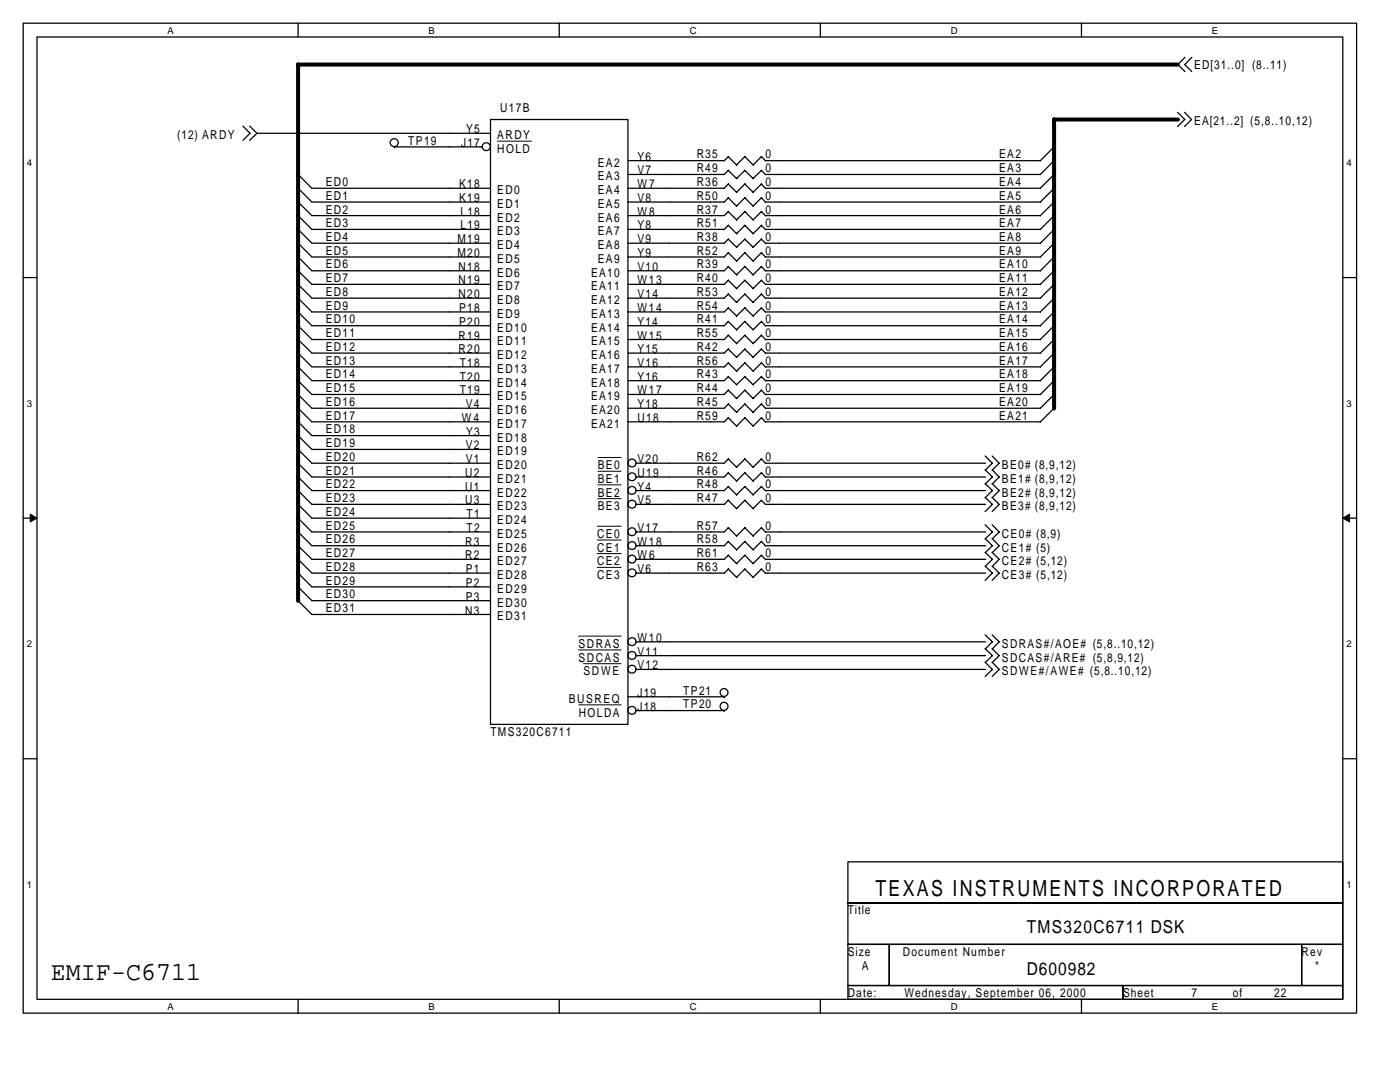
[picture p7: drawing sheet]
<svg xmlns="http://www.w3.org/2000/svg" width="279mm" height="216mm" viewBox="0 0 279 216" stroke-linecap="round" stroke-linejoin="round" font-family="sans-serif">
<path d="M4.6 4.6h266.1v197.6h-266.1zM7.4 7.4h260.6v192h-260.6z" fill="none" stroke="#000" stroke-width=".25"/>
<g fill="#fff">
<path d="M33.4 4.9h1.3v2.2h-1.3z"/>
<path d="M33.4 199.7h1.3v2.2h-1.3z"/>
</g>
<path d="M59.5 4.6v2.8M59.5 199.4v2.8" fill="none" stroke="#000" stroke-width=".25"/>
<g fill="#fff">
<path d="M85.5 4.9h1.3v2.2h-1.3z"/>
<path d="M85.5 199.7h1.3v2.2h-1.3z"/>
</g>
<path d="M111.6 4.6v2.8M111.6 199.4v2.8" fill="none" stroke="#000" stroke-width=".25"/>
<g fill="#fff">
<path d="M137.6 4.9h1.4v2.2h-1.4z"/>
<path d="M137.6 199.7h1.4v2.2h-1.4z"/>
</g>
<path d="M163.7 4.6v2.8M163.7 199.4v2.8" fill="none" stroke="#000" stroke-width=".25"/>
<g fill="#fff">
<path d="M189.8 4.9h1.3v2.2h-1.3z"/>
<path d="M189.8 199.7h1.3v2.2h-1.3z"/>
</g>
<path d="M215.8 4.6v2.8M215.8 199.4v2.8" fill="none" stroke="#000" stroke-width=".25"/>
<g fill="#fff">
<path d="M241.9 4.9h1.3v2.2h-1.3z"/>
<path d="M241.9 199.7h1.3v2.2h-1.3z"/>
<path d="M5.3 31.4h1.1v2.2h-1.1z"/>
<path d="M268.7 31.4h1.1v2.2h-1.1z"/>
<path d="M5.3 79.4h1.1v2.2h-1.1z"/>
<path d="M268.7 79.4h1.1v2.2h-1.1z"/>
</g>
<path d="M4.6 55.4h2.8M268 55.4h2.7" fill="none" stroke="#000" stroke-width=".25"/>
<g fill="#fff">
<path d="M5.3 127.4h1.1v2.2h-1.1z"/>
<path d="M268.7 127.4h1.1v2.2h-1.1z"/>
</g>
<path d="M4.6 103.4h2.8M268 103.4h2.7" fill="none" stroke="#000" stroke-width=".25"/>
<g fill="#000" stroke="#000" stroke-width=".2">
<path d="M6 102.6l1.4 .8-1.4 .8z" fill-rule="evenodd"/>
<path d="M268 103.4l1.3-.8v1.6z" fill-rule="evenodd"/>
</g>
<g fill="#fff">
<path d="M5.3 175.4h1.1v2.2h-1.1z"/>
<path d="M268.7 175.4h1.1v2.2h-1.1z"/>
</g>
<g fill="none" stroke="#000" stroke-width=".25">
<path d="M236.5 11.4l-1.5 1.5 1.5 1.4M237.8 11.4l-1.4 1.5 1.4 1.4M48.5 25.2l1.4 1.4-1.4 1.4M49.8 25.2l1.5 1.4M51.3 26.6l-1.5 1.4M51.3 26.6h46.6M59.5 34.8l2.7 2.8h35.7M59.5 37.5l2.7 2.8h35.7M78.7 29.3h.1M78.7 29.3h17.5M97.9 23.8h27.4v120.7h-27.4zM145.3 31.3l1.7 1.6"/>
<path d="M145.3 34l1.7 1.7M145.3 36.7l1.7 1.7M145.3 39.5l1.7 1.7M145.4 36.7l-.9 .9h-19.2M145.4 39.4l-.9 .9h-19.2M145.4 31.2l-.9 .9h-19.2M145.4 34l-.9 .8h-19.2M148.6 31.3l1.7 1.6M148.6 34l1.7 1.7M148.6 36.7l1.7 1.7M148.6 39.5l1.7 1.7M148.7 31.2l-1.7 1.7"/>
<path d="M148.7 34l-1.7 1.6M148.7 36.7l-1.7 1.7M148.7 39.4l-1.7 1.7M151.9 31.3l.9 .8h54.9M151.9 34l.9 .9M151.9 36.7l.9 .9M151.9 39.5l.9 .9M152 31.2l-1.7 1.7M152 34l-1.7 1.6M152 36.7l-1.7 1.7M152 39.4l-1.7 1.7M152.8 37.6h54.9"/>
<path d="M152.8 34.8h54.9M210.4 37.6l-2.8 2.8M210.4 32.1l-2.8 2.8M210.4 34.8l-2.8 2.8M210.4 29.3l-2.8 2.8M235 22.4l1.4 1.4-1.4 1.4M236.4 22.4l1.4 1.4-1.4 1.4M59.5 48.5l2.7 2.8h35.7M59.5 51.2l2.7 2.8h35.7M59.5 54l2.7 2.7h35.7M59.5 56.7l2.7 2.8h35.7M59.5 59.5l2.7 2.7h35.7"/>
<path d="M59.5 40.3l2.7 2.7h35.7M59.5 43l2.7 2.8h35.7M59.5 45.7l2.7 2.8h35.7M145.3 50.4l1.7 1.7M145.3 53.2l1.7 1.7M145.3 55.9l1.7 1.7M145.3 58.7l1.7 1.7M145.3 42.2l1.7 1.7M145.3 45l1.7 1.7M145.3 47.7l1.7 1.7M145.4 50.4l-.9 .9h-19.2M145.4 53.1l-.9 .9h-19.2"/>
<path d="M145.4 55.9l-.9 .8h-19.2M145.4 58.6l-.9 .9h-19.2M145.4 42.2l-.9 .8h-19.2M145.4 44.9l-.9 .9h-19.2M145.4 47.7l-.9 .8h-19.2M148.6 50.4l1.7 1.7M148.6 53.2l1.7 1.7M148.6 55.9l1.7 1.7M148.6 58.7l1.7 1.7M148.6 42.2l1.7 1.7M148.6 45l1.7 1.7M148.6 47.7l1.7 1.7"/>
<path d="M148.7 50.4l-1.7 1.7M148.7 53.1l-1.7 1.7M148.7 55.9l-1.7 1.7M148.7 58.6l-1.7 1.7M148.7 42.2l-1.7 1.7M148.7 44.9l-1.7 1.7M148.7 47.7l-1.7 1.6M151.9 50.4l.9 .9M151.9 53.2l.9 .9M151.9 55.9l.9 .9M151.9 58.7l.9 .8M151.9 47.7l.9 .8h54.9"/>
<path d="M151.9 42.2l.9 .9M151.9 45l.9 .8M152 50.4l-1.7 1.7M152 53.1l-1.7 1.7M152 55.9l-1.7 1.7M152 58.6l-1.7 1.7M152 42.2l-1.7 1.7M152 44.9l-1.7 1.7M152 47.7l-1.7 1.6M152.8 51.3h54.9M152.8 54h54.9M152.8 56.7h54.9"/>
<path d="M152.8 59.5h54.9M152.8 40.3h54.9M152.8 43h54.9M152.8 45.8h54.9M210.4 51.3l-2.8 2.8M210.4 40.3l-2.8 2.8M210.4 43l-2.8 2.8M210.4 45.8l-2.8 2.8M210.4 48.5l-2.8 2.8M210.4 54l-2.8 2.8M210.4 56.7l-2.8 2.8M210.4 59.5l-2.8 2.8"/>
<path d="M59.5 62.2l2.7 2.8h35.7M59.5 65l2.7 2.7h35.7M59.5 67.7l2.7 2.8h35.7M59.5 70.4l2.7 2.8h35.7M59.5 73.2l2.7 2.8h35.7M59.5 75.9l2.7 2.8h35.7M59.5 78.7l2.7 2.8h35.7M145.3 61.4l1.7 1.7M145.3 64.1l1.7 1.7M145.3 66.9l1.7 1.7M145.3 69.7l1.7 1.6M145.3 72.4l1.7 1.7"/>
<path d="M145.3 75.2l1.7 1.6M145.3 77.9l1.7 1.7M145.4 61.4l-.9 .8h-19.2M145.4 64.1l-.9 .9h-19.2M145.4 66.9l-.9 .8h-19.2M145.4 69.6l-.9 .9h-19.2M145.4 72.4l-.9 .8h-19.2M145.4 75.1l-.9 .9h-19.2M145.4 77.8l-.9 .9h-19.2M148.6 61.4l1.7 1.7M148.6 64.1l1.7 1.7M148.6 66.9l1.7 1.7"/>
<path d="M148.6 69.7l1.7 1.6M148.6 72.4l1.7 1.7M148.6 75.2l1.7 1.6M148.6 77.9l1.7 1.7M148.7 61.4l-1.7 1.6M148.7 64.1l-1.7 1.7M148.7 66.9l-1.7 1.7M148.7 69.6l-1.7 1.7M148.7 72.4l-1.7 1.7M148.7 75.1l-1.7 1.7M148.7 77.8l-1.7 1.7M151.9 61.4l.9 .9 54.9-.1"/>
<path d="M151.9 64.1l.9 .9M151.9 66.9l.9 .9M151.9 69.7l.9 .8M151.9 72.4l.9 .9M151.9 75.2l.9 .8M151.9 77.9l.9 .9 54.9-.1M152 61.4l-1.7 1.6M152 64.1l-1.7 1.7M152 66.9l-1.7 1.7M152 69.6l-1.7 1.7M152 72.4l-1.7 1.7M152 75.1l-1.7 1.7"/>
<path d="M152 77.8l-1.7 1.7M152.8 65h54.9M152.8 67.7h54.9M152.8 70.5h54.9M152.8 73.2h54.9M152.8 76h54.9M210.4 62.2l-2.8 2.8M210.4 65l-2.8 2.8M210.4 67.7l-2.8 2.8M210.4 70.5l-2.8 2.8M210.4 73.2l-2.8 2.8M210.4 76l-2.8 2.8"/>
<path d="M210.4 78.7l-2.8 2.8M59.5 81.4l2.7 2.8h35.7M59.5 95.1l2.7 2.8h35.7M59.5 97.8l2.7 2.8h35.7M59.5 89.6l2.7 2.8h35.7M59.5 84.1l2.7 2.8h35.7M59.5 86.9l2.7 2.8h35.7M59.5 92.4l2.7 2.8h35.7M145.3 80.6l1.7 1.7M145.3 83.4l1.7 1.7M145.3 97.1l1.7 1.7M145.3 99.8l1.7 1.7"/>
<path d="M145.3 91.6l1.7 1.7M145.3 94.3l1.7 1.7M145.4 80.6l-.9 .9h-19.2M145.4 83.3l-.9 .9h-19.2M145.4 97l-.9 .9h-17.5M145.4 99.8l-.9 .8h-17.5M145.4 91.5l-.9 .9h-17.5M145.4 94.3l-.9 .9h-17.5M148.6 80.6l1.7 1.7M148.6 83.4l1.7 1.7M148.6 97.1l1.7 1.7M148.6 99.8l1.7 1.7"/>
<path d="M148.6 91.6l1.7 1.7M148.6 94.3l1.7 1.7M148.7 80.6l-1.7 1.7M148.7 83.3l-1.7 1.7M148.7 97l-1.7 1.7M148.7 99.8l-1.7 1.7M148.7 91.5l-1.7 1.7M148.7 94.3l-1.7 1.7M151.9 80.6l.9 .9M151.9 83.4l.9 .8M151.9 97.1l.9 .8M151.9 99.8l.9 .9"/>
<path d="M151.9 91.6l.9 .9 43.9-.1M151.9 94.3l.9 .9M152 80.6l-1.7 1.7M152 83.3l-1.7 1.7M152 97l-1.7 1.7M152 99.8l-1.7 1.7M152 91.5l-1.7 1.7M152 94.3l-1.7 1.7M152.8 81.5h54.9M152.8 84.2h54.9M152.8 97.9h43.9M152.8 95.2h43.9"/>
<path d="M196.6 91l1.4 1.4-1.4 1.4M196.6 99.2l1.4 1.4-1.4 1.5M196.6 96.5l1.4 1.4-1.4 1.4M196.6 93.7l1.4 1.5-1.4 1.4M198 91l1.4 1.4-1.4 1.4M198 99.2l1.4 1.4-1.4 1.5M198 96.5l1.4 1.4-1.4 1.4M198 93.7l1.4 1.5-1.4 1.4M210.4 81.5l-2.8 2.7M59.5 103.3l2.7 2.8h35.7M59.5 106.1l2.7 2.8h35.7M59.5 100.6l2.7 2.8h35.7"/>
<path d="M59.5 108.9l2.7 2.7h35.7M59.5 111.6l2.7 2.8h35.7M59.5 114.3l2.7 2.8h35.7M59.5 117.1l2.7 2.8h35.7M59.5 119.8l2.7 2.8h35.7M145.3 105.3l1.7 1.7M145.3 108l1.7 1.7M145.3 110.8l1.7 1.7M145.3 113.6l1.7 1.6M145.4 105.3l-.9 .8h-17.5M145.4 108l-.9 .9h-17.5M145.4 110.8l-.9 .8h-17.5"/>
<path d="M145.4 113.5l-.9 .9h-17.5M148.6 105.3l1.7 1.7M148.6 108l1.7 1.7M148.6 110.8l1.7 1.7M148.6 113.6l1.7 1.6M148.7 105.3l-1.7 1.6M148.7 108l-1.7 1.7M148.7 110.8l-1.7 1.7M148.7 113.5l-1.7 1.7M151.9 105.3l.9 .9M151.9 108l.9 .9h43.9M151.9 110.8l.9 .8"/>
<path d="M151.9 113.6l.9 .8M152 105.3l-1.7 1.6M152 108l-1.7 1.7M152 110.8l-1.7 1.7M152 113.5l-1.7 1.7M152.8 100.6h43.9M152.8 106.1h43.9M152.8 111.6h43.9M152.8 114.4h43.9M196.6 104.7l1.4 1.4-1.4 1.4M196.6 107.5l1.4 1.4-1.4 1.4M196.6 110.2l1.4 1.4-1.4 1.4"/>
<path d="M196.6 113l1.4 1.4-1.4 1.4M198 104.7l1.4 1.4-1.4 1.4M198 107.5l1.4 1.4-1.4 1.4M198 110.2l1.4 1.4-1.4 1.4M198 113l1.4 1.4-1.4 1.4M125.3 139h19.3M127 128.1h69.7M127 130.8h69.7M127 133.6h69.7M144.5 139h.1M196.6 129.4l1.4 1.4-1.4 1.4M196.6 132.1l1.4 1.5-1.4 1.4"/>
<path d="M196.6 126.7l1.4 1.4-1.4 1.4M198 129.4l1.4 1.4-1.4 1.4M198 132.1l1.4 1.5-1.4 1.4M198 126.7l1.4 1.4-1.4 1.4M4.6 151.4h2.8M127 141.8h17.6M144.5 141.8h.1M268 151.4h2.7M169.2 172h98.8v8.2h-98.8zM169.2 188.4h8.3v8.3h-8.3zM169.2 196.7h54.9v2.7h-54.9zM169.2 180.2h98.8v8.2h-98.8z"/>
<path d="M177.5 188.4h82.3v8.3h-82.3zM224.1 196.7h43.9v2.7h-43.9zM259.8 188.4h8.2v8.3h-8.2z"/>
<circle cx="78.7" cy="28.5" r=".8"/>
<circle cx="97.1" cy="29.3" r=".8"/>
<circle cx="126.1" cy="95.1" r=".8"/>
<circle cx="126.1" cy="92.4" r=".8"/>
<circle cx="126.1" cy="97.9" r=".8"/>
<circle cx="126.1" cy="114.3" r=".8"/>
<circle cx="126.1" cy="100.6" r=".8"/>
<circle cx="126.1" cy="108.9" r=".8"/>
<circle cx="126.1" cy="111.6" r=".8"/>
<circle cx="126.1" cy="106.1" r=".8"/>
<circle cx="126.1" cy="130.8" r=".8"/>
<circle cx="126.1" cy="133.5" r=".8"/>
<circle cx="126.1" cy="128" r=".8"/>
<circle cx="144.5" cy="138.2" r=".78"/>
<circle cx="126.1" cy="141.8" r=".8"/>
<circle cx="144.5" cy="140.9" r=".79"/>
</g>
<g fill="none" stroke="#000" stroke-width=".2">
<path d="M99.2 28.2h6.9M119.3 91.3h4.7M119.3 94h4.7M119.3 96.7h4.7M119.3 99.5h4.7M119.2 105h4.8M119.2 107.8h4.8M119.2 110.5h4.8M119.2 113.2h4.8M115.5 126.9h8.5M115.5 129.7h8.5M116.4 132.4h7.6"/>
<path d="M115.5 140.6h8.5"/>
</g>
<path d="M235 12.9h-175.5v107M235.1 23.8h-24.7v57.7" fill="none" stroke="#000" stroke-width=".8"/>
<text font-size="5.2" x="10.1" y="195.5">EMIF-C6711</text>
<text font-size="4.4" x="174.7" y="178.8">TEXAS INSTRUMENTS INCORPORATED</text>
<g font-size="3.6">
<text x="204.9" y="186.3">TMS320C6711 DSK</text>
<text x="204.9" y="194.5">D600982</text>
</g>
<g font-size="2.5">
<text x="238.4" y="13.8">ED[31..0] (8..11)</text>
<text x="99.8" y="22.3">U17B</text>
<text x="35.4" y="27.8">(12) ARDY</text>
<text x="81.5" y="28.9">TP19</text>
<text x="92" y="29.3">J17</text>
<text x="93" y="26.6">Y5</text>
<text x="99.2" y="27.8">ARDY</text>
<text x="238.4" y="25">EA[21..2] (5,8..10,12)</text>
<text x="99.2" y="30.5">HOLD</text>
<text x="119.3" y="33.3">EA2</text>
<text x="127.2" y="32.1">Y6</text>
<text x="127.2" y="34.8">V7</text>
<text x="139" y="31.6">R35</text>
<text x="139" y="34.4">R49</text>
<text x="152.8" y="31.6">0</text>
<text x="152.8" y="34.4">0</text>
<text x="199.4" y="31.6">EA2</text>
<text x="199.4" y="34.4">EA3</text>
<text x="65" y="37.1">ED0</text>
<text x="65" y="39.9">ED1</text>
<text x="91.6" y="37.6">K18</text>
<text x="91.6" y="40.3">K19</text>
<text x="99.2" y="38.8">ED0</text>
<text x="99.2" y="41.5">ED1</text>
<text x="119.3" y="36">EA3</text>
<text x="119.3" y="38.8">EA4</text>
<text x="119.3" y="41.5">EA5</text>
<text x="127.2" y="37.6">W7</text>
<text x="127.2" y="40.3">V8</text>
<text x="139" y="37.1">R36</text>
<text x="139" y="39.9">R50</text>
<text x="152.8" y="37.1">0</text>
<text x="152.8" y="39.9">0</text>
<text x="199.4" y="37.1">EA4</text>
<text x="199.4" y="39.9">EA5</text>
<text x="65" y="42.6">ED2</text>
<text x="65" y="45.3">ED3</text>
<text x="91.9" y="43">L18</text>
<text x="91.9" y="45.8">L19</text>
<text x="99.2" y="44.2">ED2</text>
<text x="99.2" y="47">ED3</text>
<text x="119.3" y="44.2">EA6</text>
<text x="119.3" y="47">EA7</text>
<text x="127.2" y="43">W8</text>
<text x="127.2" y="45.8">Y8</text>
<text x="139" y="42.6">R37</text>
<text x="139" y="45.3">R51</text>
<text x="152.8" y="42.6">0</text>
<text x="152.8" y="45.3">0</text>
<text x="199.4" y="42.6">EA6</text>
<text x="199.4" y="45.3">EA7</text>
<text x="65" y="48.1">ED4</text>
<text x="65" y="50.8">ED5</text>
<text x="65" y="53.6">ED6</text>
<text x="91.3" y="48.5">M19</text>
<text x="91.3" y="51.3">M20</text>
<text x="99.2" y="49.7">ED4</text>
<text x="99.2" y="52.5">ED5</text>
<text x="119.3" y="49.7">EA8</text>
<text x="119.3" y="52.5">EA9</text>
<text x="127.2" y="48.5">V9</text>
<text x="127.2" y="51.3">Y9</text>
<text x="139" y="50.8">R52</text>
<text x="139" y="53.6">R39</text>
<text x="139" y="48.1">R38</text>
<text x="152.8" y="50.8">0</text>
<text x="152.8" y="53.6">0</text>
<text x="152.8" y="48.1">0</text>
<text x="199.4" y="48.1">EA8</text>
<text x="199.4" y="50.8">EA9</text>
<text x="199.4" y="53.6">EA10</text>
<text x="65" y="56.3">ED7</text>
<text x="65" y="59">ED8</text>
<text x="91.5" y="54">N18</text>
<text x="91.5" y="56.7">N19</text>
<text x="91.5" y="59.5">N20</text>
<text x="99.2" y="55.2">ED6</text>
<text x="99.2" y="57.9">ED7</text>
<text x="118" y="55.2">EA10</text>
<text x="118" y="57.9">EA11</text>
<text x="127.2" y="54">V10</text>
<text x="127.2" y="56.7">W13</text>
<text x="127.2" y="59.5">V14</text>
<text x="139" y="56.3">R40</text>
<text x="139" y="59">R53</text>
<text x="152.8" y="56.3">0</text>
<text x="152.8" y="59">0</text>
<text x="199.4" y="56.3">EA11</text>
<text x="199.4" y="59">EA12</text>
<text x="65" y="61.8">ED9</text>
<text x="65" y="64.5">ED10</text>
<text x="91.6" y="62.2">P18</text>
<text x="91.6" y="65">P20</text>
<text x="99.2" y="60.7">ED8</text>
<text x="99.2" y="63.4">ED9</text>
<text x="118" y="60.7">EA12</text>
<text x="118" y="63.4">EA13</text>
<text x="127.2" y="62.2">W14</text>
<text x="127.2" y="65">Y14</text>
<text x="139" y="61.8">R54</text>
<text x="139" y="64.5">R41</text>
<text x="152.8" y="61.8">0</text>
<text x="152.8" y="64.5">0</text>
<text x="199.4" y="61.8">EA13</text>
<text x="199.4" y="64.5">EA14</text>
<text x="65" y="67.3">ED11</text>
<text x="65" y="70">ED12</text>
<text x="91.5" y="67.8">R19</text>
<text x="91.5" y="70.5">R20</text>
<text x="99.2" y="66.2">ED10</text>
<text x="99.2" y="68.9">ED11</text>
<text x="99.2" y="71.6">ED12</text>
<text x="118" y="66.2">EA14</text>
<text x="118" y="68.9">EA15</text>
<text x="118" y="71.6">EA16</text>
<text x="127.2" y="67.8">W15</text>
<text x="127.2" y="70.5">Y15</text>
<text x="139" y="67.3">R55</text>
<text x="139" y="70">R42</text>
<text x="152.8" y="67.3">0</text>
<text x="152.8" y="70">0</text>
<text x="199.4" y="67.3">EA15</text>
<text x="199.4" y="70">EA16</text>
<text x="65" y="72.7">ED13</text>
<text x="65" y="75.5">ED14</text>
<text x="91.8" y="73.2">T18</text>
<text x="91.8" y="76">T20</text>
<text x="99.2" y="74.4">ED13</text>
<text x="99.2" y="77.2">ED14</text>
<text x="118" y="74.4">EA17</text>
<text x="118" y="77.2">EA18</text>
<text x="127.2" y="73.2">V16</text>
<text x="127.2" y="76">Y16</text>
<text x="139" y="72.7">R56</text>
<text x="139" y="75.5">R43</text>
<text x="152.8" y="72.7">0</text>
<text x="152.8" y="75.5">0</text>
<text x="199.4" y="72.7">EA17</text>
<text x="199.4" y="75.5">EA18</text>
<text x="65" y="78.3">ED15</text>
<text x="65" y="81">ED16</text>
<text x="65" y="83.8">ED17</text>
<text x="91.8" y="78.7">T19</text>
<text x="93" y="81.5">V4</text>
<text x="99.2" y="79.9">ED15</text>
<text x="99.2" y="82.7">ED16</text>
<text x="118" y="79.9">EA19</text>
<text x="118" y="82.7">EA20</text>
<text x="127.2" y="78.7">W17</text>
<text x="127.2" y="81.5">Y18</text>
<text x="139" y="78.3">R44</text>
<text x="139" y="81">R45</text>
<text x="139" y="83.8">R59</text>
<text x="152.8" y="78.3">0</text>
<text x="152.8" y="81">0</text>
<text x="152.8" y="83.8">0</text>
<text x="199.4" y="78.3">EA19</text>
<text x="199.4" y="81">EA20</text>
<text x="199.4" y="83.8">EA21</text>
<text x="65" y="86.5">ED18</text>
<text x="65" y="89.2">ED19</text>
<text x="92.2" y="84.2">W4</text>
<text x="93" y="89.7">V2</text>
<text x="93" y="86.9">Y3</text>
<text x="99.2" y="85.4">ED17</text>
<text x="99.2" y="88.1">ED18</text>
<text x="118" y="85.4">EA21</text>
<text x="127.2" y="84.2">U18</text>
<text x="65" y="92">ED20</text>
<text x="65" y="94.7">ED21</text>
<text x="92.9" y="95.2">U2</text>
<text x="93" y="92.4">V1</text>
<text x="99.2" y="90.9">ED19</text>
<text x="99.2" y="93.6">ED20</text>
<text x="119.3" y="93.6">BE0</text>
<text x="127.2" y="92.4">V20</text>
<text x="127.2" y="95.2">U19</text>
<text x="139" y="92">R62</text>
<text x="139" y="94.7">R46</text>
<text x="152.8" y="92">0</text>
<text x="152.8" y="94.7">0</text>
<text x="200" y="93.6">BE0# (8,9,12)</text>
<text x="65" y="97.5">ED22</text>
<text x="65" y="100.2">ED23</text>
<text x="92.9" y="97.9">U1</text>
<text x="92.9" y="100.6">U3</text>
<text x="99.2" y="96.4">ED21</text>
<text x="99.2" y="99.1">ED22</text>
<text x="99.2" y="101.8">ED23</text>
<text x="119.3" y="96.4">BE1</text>
<text x="119.3" y="99.1">BE2</text>
<text x="119.3" y="101.8">BE3</text>
<text x="127.2" y="97.9">Y4</text>
<text x="127.2" y="100.6">V5</text>
<text x="139" y="97.5">R48</text>
<text x="139" y="100.2">R47</text>
<text x="152.8" y="97.5">0</text>
<text x="152.8" y="100.2">0</text>
<text x="200" y="101.8">BE3# (8,9,12)</text>
<text x="200" y="99.1">BE2# (8,9,12)</text>
<text x="200" y="96.4">BE1# (8,9,12)</text>
<text x="65" y="102.9">ED24</text>
<text x="65" y="105.7">ED25</text>
<text x="93.1" y="103.4">T1</text>
<text x="93.1" y="106.1">T2</text>
<text x="99.2" y="104.6">ED24</text>
<text x="99.2" y="107.3">ED25</text>
<text x="119.2" y="107.3">CE0</text>
<text x="127.2" y="106.1">V17</text>
<text x="139" y="105.7">R57</text>
<text x="152.8" y="105.7">0</text>
<text x="200" y="107.3">CE0# (8,9)</text>
<text x="65" y="108.4">ED26</text>
<text x="65" y="111.2">ED27</text>
<text x="65" y="113.9">ED28</text>
<text x="92.9" y="108.9">R3</text>
<text x="92.9" y="111.6">R2</text>
<text x="99.2" y="110.1">ED26</text>
<text x="99.2" y="112.8">ED27</text>
<text x="119.2" y="110.1">CE1</text>
<text x="119.2" y="112.8">CE2</text>
<text x="127.2" y="108.9">W18</text>
<text x="127.2" y="111.6">W6</text>
<text x="139" y="108.4">R58</text>
<text x="139" y="111.2">R61</text>
<text x="139" y="113.9">R63</text>
<text x="152.8" y="108.4">0</text>
<text x="152.8" y="111.2">0</text>
<text x="152.8" y="113.9">0</text>
<text x="200" y="110.1">CE1# (5)</text>
<text x="200" y="112.8">CE2# (5,12)</text>
<text x="65" y="116.6">ED29</text>
<text x="65" y="119.4">ED30</text>
<text x="93" y="114.4">P1</text>
<text x="93" y="117.1">P2</text>
<text x="93" y="119.9">P3</text>
<text x="99.2" y="115.5">ED28</text>
<text x="99.2" y="118.3">ED29</text>
<text x="119.2" y="115.5">CE3</text>
<text x="127.2" y="114.4">V6</text>
<text x="200" y="115.5">CE3# (5,12)</text>
<text x="65" y="122.2">ED31</text>
<text x="92.9" y="122.6">N3</text>
<text x="99.2" y="121.1">ED30</text>
<text x="99.2" y="123.8">ED31</text>
<text x="115.5" y="129.3">SDRAS</text>
<text x="127.2" y="128.1">W10</text>
<text x="127.2" y="130.8">V11</text>
<text x="200" y="129.3">SDRAS#/AOE# (5,8..10,12)</text>
<text x="115.5" y="132">SDCAS</text>
<text x="116.4" y="134.8">SDWE</text>
<text x="127.2" y="133.6">V12</text>
<text x="200" y="132">SDCAS#/ARE# (5,8,9,12)</text>
<text x="200" y="134.8">SDWE#/AWE# (5,8..10,12)</text>
<text x="113.6" y="140.2">BUSREQ</text>
<text x="115.5" y="143">HOLDA</text>
<text x="127.2" y="139">J19</text>
<text x="127.2" y="141.8">J18</text>
<text x="136.3" y="138.6">TP21</text>
<text x="136.3" y="141.3">TP20</text>
<text x="97.9" y="146.8">TMS320C6711</text>
<text x="169.2" y="182.5">Title</text>
<text x="169.2" y="190.7">Size</text>
<text x="180.2" y="190.7">Document Number</text>
<text x="259.8" y="190.7">Rev</text>
<text x="172" y="193.5">A</text>
<text x="262.5" y="193.5">*</text>
<text x="169.2" y="198.9">Date:</text>
<text x="180.5" y="198.9">Wednesday, September 06, 2000</text>
<text x="224.1" y="198.9">Sheet</text>
<text x="237.8" y="198.9">7</text>
<text x="246.1" y="198.9">of</text>
<text x="254.3" y="198.9">22</text>
</g>
<g font-size="1.9">
<text x="33.4" y="6.7">A</text>
<text x="85.5" y="6.7">B</text>
<text x="137.6" y="6.7">C</text>
<text x="189.8" y="6.7">D</text>
<text x="241.9" y="6.7">E</text>
<text x="5.3" y="33.2">4</text>
<text x="268.7" y="33.2">4</text>
<text x="5.3" y="81.2">3</text>
<text x="268.7" y="81.2">3</text>
<text x="5.3" y="129.2">2</text>
<text x="268.7" y="129.2">2</text>
<text x="5.3" y="177.2">1</text>
<text x="268.7" y="177.2">1</text>
<text x="33.4" y="201.5">A</text>
<text x="85.5" y="201.5">B</text>
<text x="137.6" y="201.5">C</text>
<text x="189.8" y="201.5">D</text>
<text x="241.9" y="201.5">E</text>
</g>
</svg>
